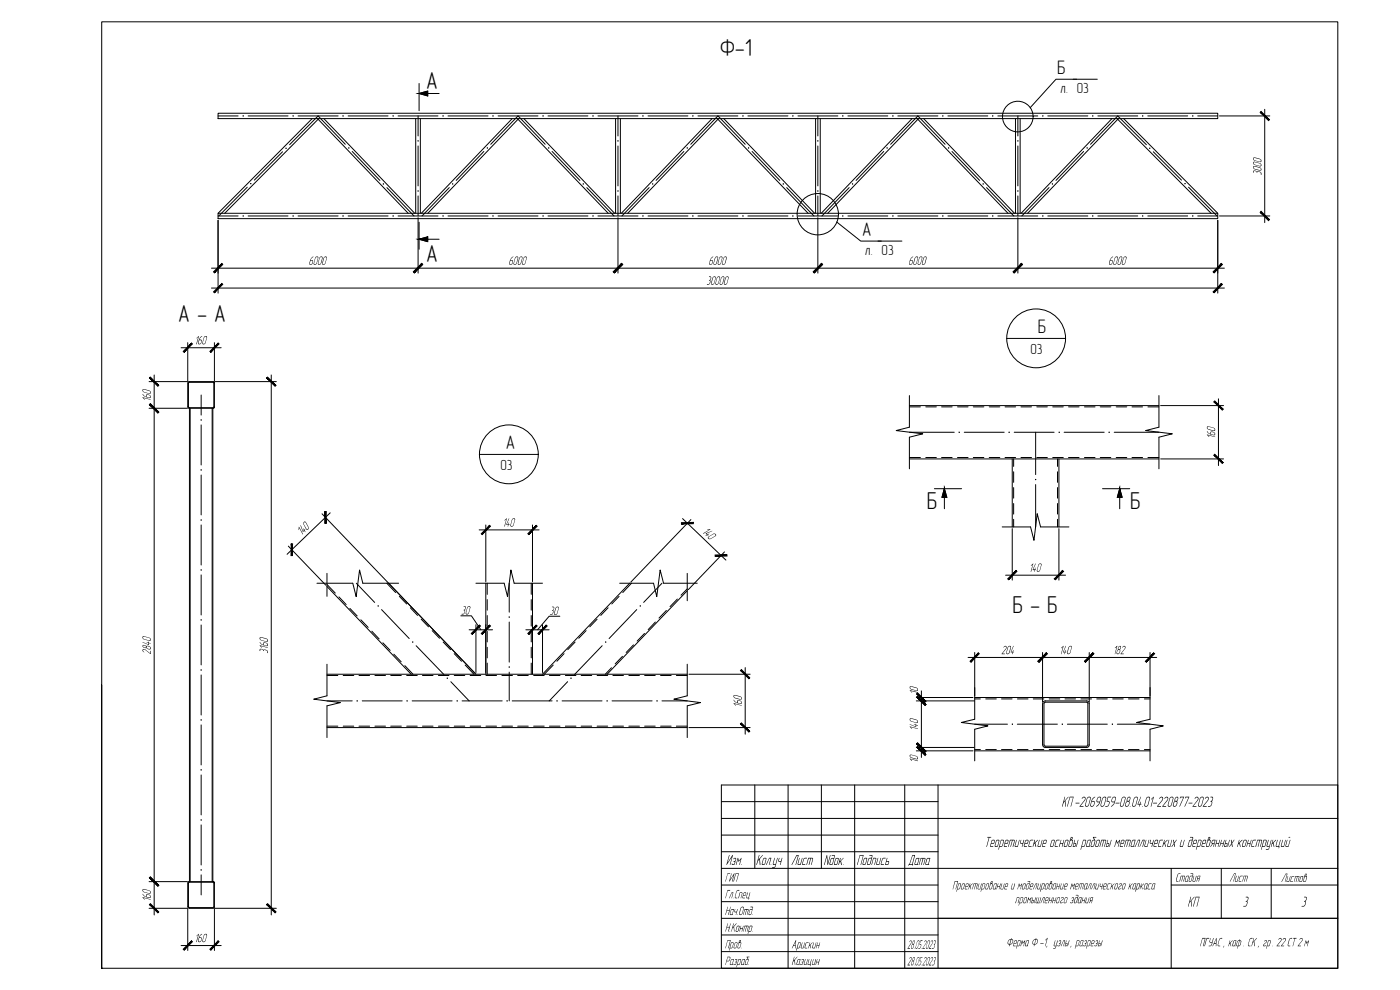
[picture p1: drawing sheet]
<svg xmlns="http://www.w3.org/2000/svg" width="420mm" height="297mm" viewBox="0 0 420 297" stroke-linecap="round" stroke-linejoin="round" font-family="sans-serif">
<!-- layer: 0 -->
<g fill="none" stroke="#000" stroke-width=".3">
<path d="M65.4 34h300.1v1.6h-300.1zM65.4 34.8h6.1M74.5 34.8h11.9M89.5 34.8h12M93.7 35.6l-28.3 28.4M95.3 35.6l27.2 28.4M95.7 35.6l-28.3 28.4M97.2 35.6l27.3 28.4M104.5 34.8h12M119.5 34.8h11.9M124.8 35.6v28.4M125.5 34.8v6"/>
<path d="M125.8 28.1l2.6-.8v1.5zM125.8 25v8.2M126.2 35.6v28.4M128.4 28.1h3.4M134.5 34.8h12M149.5 34.8h12M153.7 35.6l-27.3 28.4M155.3 35.6l27.2 28.4M155.7 35.6l-27.3 28.4M157.2 35.6l27.2 28.4M164.5 34.8h11.9M179.5 34.8h12"/>
<path d="M184.7 35.6v28.4M185.5 34.8v6M186.2 35.6v28.4M194.5 34.8h12M209.5 34.8h11.9M213.7 35.6l-27.2 28.4M215.3 35.6l27.2 28.4M215.4 34.8l-8.1 8.5M215.5 34.8l8.1 8.5M215.6 35.6l-27.2 28.4M217.2 35.6l27.3 28.4M224.5 34.8h12"/>
<path d="M239.5 34.8h12M244.8 35.6v28.4M245.4 34.8v6M246.2 35.6v28.4M254.5 34.8h11.9M269.5 34.8h12M273.7 35.6l-27.2 28.4M275.3 35.6l27.2 28.4M275.6 35.6l-27.2 28.4M277.2 35.6l27.3 28.4M284.5 34.8h12M299.5 34.8h11.9"/>
<path d="M304.8 35.6v28.4M305.5 34.8v6M306.2 35.6v28.4M314.5 34.8h12M322.1 23.8h1M329.5 34.8h12M333.7 35.6l-27.2 28.4M335.3 35.6l28.2 28.4M335.7 35.6l-27.3 28.4M337.2 35.6l28.3 28.4M344.5 34.8h11.9M359.5 34.8h6"/>
<path d="M74.2 56.2l-8.5 8.6M84.8 45.5l-8.5 8.5M103.6 43.3l-8.1-8.5-8.6 8.6M105.7 45.5l8.3 8.6M116.1 56.3l8.1 8.5M125.5 43.8v12M125.5 58.8v6M134.8 56.3l-8.1 8.5M145.2 45.5l-8.3 8.6M147.3 43.3l8.1-8.5 8.2 8.5M165.7 45.5l8.3 8.6M176.1 56.3l8.2 8.5"/>
<path d="M185.5 43.8v12M185.5 58.8v6M194.8 56.3l-8.2 8.5M205.2 45.5l-8.3 8.6M225.7 45.5l8.3 8.6M236.1 56.3l8.2 8.5M245.4 43.8v12M245.4 58.8v6M254.8 56.3l-8.1 8.5M265.2 45.5l-8.3 8.6M267.3 43.3l8.2-8.5 8.1 8.5M285.7 45.5l8.3 8.6"/>
<path d="M296.1 56.3l8.1 8.5M305.5 43.8v12M305.5 58.8v6M314.8 56.3l-8.1 8.5M325.2 45.5l-8.3 8.6M327.3 43.3l8.1-8.5 8.6 8.6M346.1 45.5l8.5 8.5M356.7 56.2l8.6 8.6M65.4 64h300.1v1.6h-300.1zM65.4 64.8h6.1M74.5 64.8h11.9M89.5 64.8h12"/>
<path d="M104.5 64.8h12M119.5 64.8h11.9M125.8 71.8l2.6-.7v1.4zM125.8 66.7v8.1M128.4 71.8h3.4M134.5 64.8h12M149.5 64.8h12M164.5 64.8h11.9M179.5 64.8h12M194.5 64.8h12M209.5 64.8h11.9M224.5 64.8h12"/>
<path d="M239.5 64.8h12M254.5 64.8h11.9M263.5 72.3h1M269.5 64.8h12M284.5 64.8h12M299.5 64.8h11.9M314.5 64.8h12M329.5 64.8h12M344.5 64.8h11.9M359.5 64.8h6M56.3 114.9v7.2M56.4 114.9l.4-.4h7.2l.4 .4"/>
<path d="M56.6 114.9v7.2M56.6 114.9l.2-.2h7.2l.2 .2M60.4 118.5v6M64.2 114.9v7.2M64.3 114.9v7.2M272.9 118.7v9.5l-4 1 8 1-4 1v9.5M347.8 118.7v9.5l-4 1 8 1-4 1v9.5M56.4 122.1l.4 .4h7.2l.4-.4M56.6 122.1l.2 .2h7.2l.2-.2M56.9 122.5v142M57.1 122.5v142M60.4 127.5v12"/>
<path d="M63.7 122.5v142M63.9 122.5v142M272.9 137.3h3.3M272.9 122.1h3.3M272.9 137.7h74.9M272.9 121.7h74.9M272.9 129.7h13.5M277.8 137.3h3.2M277.8 122.1h3.2M282.6 137.3h3.1M282.6 122.1h3.1M287.4 137.3h3.1"/>
<path d="M287.4 122.1h3.1M289.4 129.7h12M292.1 137.3h3.2M292.1 122.1h3.2M296.9 137.3h3.2M296.9 122.1h3.2M301.6 137.3h3.2M301.6 122.1h3.2M303.8 137.7v20.4M304.2 137.7v2.2M304.4 129.7h12M306.4 137.3h3.2"/>
<path d="M306.4 122.1h3.2M310.8 129.7v12.7M311.1 137.3h3.2M311.1 122.1h3.2M315.9 137.3h3.2M315.9 122.1h3.2M317.4 137.7v2.2M317.8 137.7v20.4M319.4 129.7h12M320.7 137.3h3.1M320.7 122.1h3.1M325.5 137.3h3.1"/>
<path d="M325.5 122.1h3.1M330.2 137.3h3.2M330.2 122.1h3.2M334.4 129.7h13.4M335 137.3h3.2M335 122.1h3.2M339.7 137.3h3.2M339.7 122.1h3.2M344.5 137.3h3.3M344.5 122.1h3.3M60.4 142.5v12M60.4 157.5v12"/>
<path d="M280.4 146.6h8.2M283.4 146.6l.7 2.6h-1.4zM283.4 149.2v3.4M300.8 158.1h8.5l1 4 1-8 1 4h8.5M304.2 141.5v3.2M304.2 146.3v3.2M304.2 151.1v3.1M304.2 155.8v2.3M310.8 145.4v12.7M317.4 141.5v3.2M317.4 146.3v3.2M317.4 151.1v3.1"/>
<path d="M317.4 155.8v2.3M330.9 146.6h8.1M336 146.6l.8 2.6h-1.5zM336 149.2v3.4M60.4 172.5v12M95.1 175h10.8l1 4 1-8 1 4h10.7M98.1 172v6.9M98.1 175.4l2.5 2.6M98.1 176l25.3 26.3M101.7 179.1l2.2 2.3M106.9 175l5.5 5.7M116.1 175l2.6 2.8"/>
<path d="M116.6 175l26.2 27.3M119.8 178.9l2.2 2.3M142.8 175h8.5l1 4 1-8 1 4h8.5M145.8 175v27.3M146.2 175v3.3M146.2 179.9v3.2M152.8 175v8.7M159.4 175v3.3M159.4 179.9v3.2M159.8 175v27.3M185.8 178.9l-2.2 2.3M186 175h10.1l1 4 1-8 1 4h10.2"/>
<path d="M189 175l-26.2 27.3M189.5 175l-2.6 2.8M198.7 175l-5.5 5.7M203.3 179.7l-2.2 2.3M206.2 172v8.2M206.2 176.7l-1.8 1.9M206.2 177.2l-24 25.1M60.4 187.5v12M98.1 199.3v9.5l-4 1 8.1 1-4.1 1v9.5M105 182.5l2.2 2.3M108.3 186l2.2 2.2M111.6 189.4l2.2 2.3"/>
<path d="M114.5 182.9l8.3 8.7M114.9 192.9l2.2 2.2M118.2 196.3l2.2 2.3M121.5 199.7l2.5 2.6M123.1 182.4l2.2 2.2M124.9 193.7l8.3 8.7M126.4 185.8l2.2 2.3M129.7 189.2l2.2 2.3M133 192.6l2.2 2.3M136.3 196.1l2.2 2.3M139.6 199.5l2.6 2.8M146.2 184.7v3.2"/>
<path d="M146.2 189.4v3.2M146.2 194.2v3.2M146.2 199v3.3M152.8 186.6v12.1M159.4 184.7v3.2M159.4 189.4v3.2M159.4 194.2v3.2M159.4 199v3.3M166 199.5l-2.6 2.8M169.3 196.1l-2.2 2.3M172.6 192.6l-2.2 2.3M175.9 189.2l-2.2 2.3"/>
<path d="M179.2 185.8l-2.2 2.3M180.7 193.7l-8.3 8.7M182.5 182.4l-2.2 2.2M186.8 196.9l-2.2 2.3M190.1 193.5l-2.2 2.3M191.1 182.9l-8.3 8.7M193.4 190.1l-2.2 2.2M196.7 186.6l-2.2 2.3M200 183.2l-2.2 2.2M206.2 199.3v9.5l-4 1 8 1-4 1v9.5M30.5 205.6v84.9v-284h371v284h-371M60.4 202.5v12"/>
<path d="M60.4 217.5v12M98.1 210.3h7.6M98.1 217.9h3.3M98.1 202.7h3.3M98.1 218.3h108.1M98.1 202.3h108.1M103 217.9h3.2M103 202.7h3.2M107.7 217.9h3.2M107.7 202.7h3.2M108.7 210.3h12M112.5 217.9h3.2"/>
<path d="M112.5 202.7h3.2M117.3 217.9h3.1M117.3 202.7h3.1M122 217.9h3.2M122 202.7h3.2M123.7 210.3h12M126.8 217.9h3.2M126.8 202.7h3.2M131.6 217.9h3.1M131.6 202.7h3.1M135.3 204.5l5.5 5.8M136.3 217.9h3.2"/>
<path d="M136.3 202.7h3.2M138.7 210.3h12M141.1 217.9h3.2M141.1 202.7h3.2M145.8 217.9h3.2M145.8 202.7h3.2M150.6 217.9h3.2M150.6 202.7h3.2M152.8 201.7v8.6M153.7 210.3h12M155.4 217.9h3.1M155.4 202.7h3.1"/>
<path d="M160.1 217.9h3.2M160.1 202.7h3.2M164.9 217.9h3.2M164.9 202.7h3.2M168.7 210.3h12M169.7 217.9h3.1M169.7 202.7h3.1M170.3 204.5l-5.5 5.8M174.4 217.9h3.2M174.4 202.7h3.2M179.2 217.9h3.2M179.2 202.7h3.2"/>
<path d="M183.5 200.3l-1.8 2M183.7 210.3h12M183.9 217.9h3.2M183.9 202.7h3.2M188.7 217.9h3.2M188.7 202.7h3.2M193.5 217.9h3.1M193.5 202.7h3.1M198.2 217.9h3.2M198.2 202.7h3.2M198.7 210.3h7.5M203 217.9h3.2"/>
<path d="M203 202.7h3.2M292.5 206.3v9.5l-4 1 8 1-4 1v9.5M292.5 209.7h1.7M292.5 209.3h52.6M292.5 217.3h9.8M295.8 209.7h3.2M300.6 209.7h3.1M305.3 217.3h12M305.4 209.7h3.1M310.1 209.7h3.2M312.9 211.1v12.4M313.3 211.1v12.4l.2 .3 12.6 .1"/>
<path d="M314.9 209.7h3.2M319.6 209.7h3.2M320.3 217.3h12M324.4 209.7h3.2M326.1 210.7h-12.4l-.4 .4M326.1 210.3h-12.4a.78 .78 0 0 0-.8 .8M326.1 210.3a.78 .78 0 0 1 .8 .8M326.1 210.7l.4 .4M326.5 211.1v12.4M326.9 211.1v12.4a.78 .78 0 0 1-.8 .8M329.1 209.7h3.2M333.9 209.7h3.2"/>
<path d="M335.3 217.3h9.8M338.7 209.7h3.1M343.5 209.7h1.6M345.1 206.3v9.5l-4 1 8 1-4 1v9.5M60.4 232.5v12M216.5 235.5h185v55h-185zM226.5 235.5v25M236.5 235.5v55M246.5 235.5v25M256.5 235.5v55M271.5 235.5v55M281.5 235.5v55"/>
<path d="M292.5 224.9h1.7M292.5 225.3h52.6M295.8 224.9h3.2M300.6 224.9h3.1M305.4 224.9h3.1M310.1 224.9h3.2M312.9 223.5a.78 .78 0 0 0 .8 .8h12.4M314.9 224.9h3.2M319.6 224.9h3.2M324.4 224.9h3.2M326.5 223.5l-.4 .4M329.1 224.9h3.2"/>
<path d="M333.9 224.9h3.2M338.7 224.9h3.1M343.5 224.9h1.6M60.4 247.5v12M216.5 245.6h185M216.5 250.6h65M216.5 255.6h65M216.5 240.5h65M56.3 264.9v7.2M56.4 272.1l.4 .4h7.2l.4-.4M56.6 264.9v7.2M56.6 272.1l.2 .2"/>
<path d="M56.8 272.3h7.2M56.8 264.5h7.2M56.8 264.5l-.4 .4M60.4 262.5v6M64 264.5l.4 .4M64.2 264.9l-.2-.2h-7.2l-.2 .2M64.2 272.1l-.2 .2M64.2 264.9v7.2M64.3 264.9v7.2M216.5 270.5h65M216.5 275.5h185M216.5 265.5h65"/>
<path d="M216.5 260.5h185M351.5 265.5h50M351.5 260.5v30M366.5 260.5v15M381.5 260.5v15M216.5 280.5h65M216.5 285.5h65"/>
<circle cx="311" cy="101.5" r="8.8"/>
<circle cx="152.7" cy="136.3" r="8.8"/>
</g>
<g fill="#000" stroke="#000" stroke-width=".3">
<path d="M72.9 34.8h.2zM102.9 34.8h.1zM147.9 34.8h.1zM192.9 34.8h.1zM207.9 34.8h.1zM222.9 34.8h.2zM252.9 34.8h.1zM282.9 34.8h.1zM297.9 34.8h.1zM85.8 44.5h.1zM125.4 57.3h.2zM135.8 55.2h.1z"/>
<path d="M146.3 44.3v.2zM164.7 44.3v.2zM175 55.1v.2zM185.4 57.3h.1zM266.2 44.3v.2zM284.7 44.3v.2zM295 55.2h.1zM305.4 57.3h.2zM72.9 64.8h.2zM102.9 64.8h.1zM117.9 64.8h.2zM162.9 64.8h.2z"/>
<path d="M177.9 64.8h.2zM207.9 64.8h.1zM237.9 64.8h.1zM252.9 64.8h.1zM267.9 64.8h.2zM282.9 64.8h.1zM297.9 64.8h.1zM312.9 64.8h.2zM342.9 64.8h.1zM302.8 129.7h.1zM332.8 129.7h.2zM60.4 155.9v.2z"/>
<path d="M60.3 141h.2zM60.3 186h.2zM123.8 192.6h.2zM181.7 192.6h.2zM60.3 216h.2zM122.1 210.3h.2zM137.1 210.3h.2zM152.2 210.2v.2zM333.8 217.3h.1zM60.3 246h.2z"/>
<path d="M125.8 28.1h2.6v-.8zM125.8 28.1h2.6v.7z"/>
<path d="M378.2 33.7l2.5 2.5 .3-.3zM378.2 33.7l.3-.3 2.5 2.5z"/>
<path d="M66.6 79.1l-2.3 2.8 2.5-2.5zM66.6 79.1l-2.3 2.8-.2-.3z"/>
<path d="M126.6 79.1l-2.3 2.8 2.5-2.5zM126.6 79.1l-2.3 2.8-.2-.3z"/>
<path d="M125.8 71.8h2.6v-.7zM125.8 71.8h2.6v.7z"/>
<path d="M186.6 79.1l-2.2 2.8 2.5-2.5zM186.6 79.1l-2.2 2.8-.3-.3z"/>
<path d="M246.6 79.1l-2.3 2.8 2.5-2.5zM246.6 79.1l-2.3 2.8-.2-.3z"/>
<path d="M306.6 79.1l-2.3 2.8 2.5-2.5zM306.6 79.1l-2.3 2.8-.2-.3z"/>
<path d="M378.5 63.4l-.3 .3 2.8 2.2zM378.2 63.7l2.8 2.2-.3 .3z"/>
<path d="M66.6 85.1l-2.3 2.7 2.5-2.5zM66.6 85.1l-2.3 2.7-.2-.2z"/>
<path d="M124.1 81.6l.2 .3 2.3-2.8zM126.6 79.1l.2 .3-2.5 2.5z"/>
<path d="M184.1 81.6l.3 .3 2.2-2.8zM186.6 79.1l.3 .3-2.5 2.5z"/>
<path d="M244.1 81.6l.2 .3 2.3-2.8zM246.6 79.1l.2 .3-2.5 2.5z"/>
<path d="M304.1 81.6l.2 .3 2.3-2.8zM306.6 79.1l.2 .3-2.5 2.5z"/>
<path d="M364.1 87.6l.3 .2 2.2-2.7zM366.6 85.1l.3 .2-2.5 2.5z"/>
<path d="M364.1 81.6l.3 .3 2.2-2.8zM366.6 79.1l.3 .3-2.5 2.5z"/>
<path d="M44.9 113.4l2.5 2.5 .2-.3zM44.9 113.4l.2-.3 2.5 2.5z"/>
<path d="M57.5 102.9l-2.3 2.8 2.5-2.5zM55 105.4l2.5-2.5-2.3 2.8z"/>
<path d="M63 105.4l.2 .3 2.3-2.8zM65.5 102.9l.2 .3-2.5 2.5z"/>
<path d="M80 113.4l2.5 2.5 .3-.3zM80 113.4l.3-.3 2.5 2.5z"/>
<path d="M45.1 121.1l-.2 .3 2.7 2.2zM44.9 121.4l2.7 2.2-.2 .3z"/>
<path d="M44.9 121.4l2.5 2.5 .2-.3zM44.9 121.4l.2-.3 2.5 2.5z"/>
<path d="M364.3 136.6l2.8 2.2-2.5-2.5zM364.3 136.6l2.8 2.2-.3 .3z"/>
<path d="M364.3 120.6l2.5 2.4 .3-.2zM364.3 120.6l.3-.3 2.5 2.5z"/>
<path d="M97.5 153.5v3.5h.3zM97.5 153.5h.4l-.1 3.5z"/>
<path d="M146.9 157.6l-2.2 2.8 2.5-2.5zM146.9 157.6l-2.2 2.8-.3-.3z"/>
<path d="M204.5 157.2l3.6-.1v-.4zM204.5 156.8l3.6-.1-3.6 .5z"/>
<path d="M283.4 146.6v2.6h-.7zM283.4 146.6v2.6h.7z"/>
<path d="M336 146.6v2.6h-.7zM336 146.6v2.6h.8z"/>
<path d="M87.4 163.2l.3 3.5 .1-3.5zM87.4 163.2l.3 3.5h-.4z"/>
<path d="M160.9 157.6l-2.5 2.5 .3 .3zM160.9 157.6l.3 .3-2.5 2.5z"/>
<path d="M214.6 166.5v.4l3.5-.5zM214.6 166.9l3.5-.5 .1 .4z"/>
<path d="M304.9 171.2l-2.2 2.7 2.5-2.5zM302.4 173.7l2.5-2.5-2.2 2.7z"/>
<path d="M316.4 173.7l.3 .2 2.2-2.7zM318.9 171.2l.3 .2-2.5 2.5z"/>
<path d="M143.9 187.6l-2.2 2.7 2.5-2.5zM143.9 187.6l-2.2 2.7-.3-.2z"/>
<path d="M146.9 187.6l-2.5 2.5 .3 .2zM146.9 187.6l.3 .2-2.5 2.5z"/>
<path d="M160.9 187.6l-2.2 2.7 2.5-2.5zM160.9 187.6l-2.2 2.7-.3-.2z"/>
<path d="M161.4 190.1l.3 .2 2.2-2.7zM163.9 187.6l.3 .2-2.5 2.5z"/>
<path d="M293.6 195.9l-2.2 2.8 2.5-2.5zM293.6 195.9l-2.2 2.8-.3-.3z"/>
<path d="M311.5 198.4l.3 .3 2.2-2.8zM314 195.9l.3 .3-2.5 2.5z"/>
<path d="M314 195.9l-2.2 2.8 2.5-2.5zM311.5 198.4l2.5-2.5-2.2 2.8z"/>
<path d="M325.5 198.4l.3 .3 2.2-2.8zM328 195.9l.3 .3-2.5 2.5z"/>
<path d="M328 195.9l-2.2 2.8 2.5-2.5zM328 195.9l-2.2 2.8-.3-.3z"/>
<path d="M343.7 198.4l.3 .3 2.2-2.8zM346.2 195.9l.3 .3-2.5 2.5z"/>
<path d="M222.5 216.9l-.3 .3 2.8 2.2zM222.2 217.2l2.8 2.2-.3 .3z"/>
<path d="M222.2 201.2l2.5 2.5 .3-.3zM222.5 200.9l2.5 2.5-2.8-2.2z"/>
<path d="M275.4 208.9l-.3 .3 2.8 2.2zM275.1 209.2l2.8 2.2-.3 .3z"/>
<path d="M275.1 209.2l2.5 2.5 .3-.3zM275.1 209.2l.3-.3 2.5 2.5z"/>
<path d="M275.1 208.2l2.5 2.5 .3-.3zM275.4 207.9l2.5 2.5-2.8-2.2z"/>
<path d="M275.4 223.9l-.3 .3 2.8 2.2zM275.1 224.2l2.8 2.2-.3 .3z"/>
<path d="M275.4 222.9l-.3 .3 2.8 2.2zM275.1 223.2l2.8 2.2-.3 .3z"/>
<path d="M275.1 223.2l2.5 2.5 .3-.3zM275.1 223.2l.3-.3 2.5 2.5z"/>
<path d="M45.1 271.1l-.2 .3 2.7 2.2zM44.9 271.4l2.7 2.2-.2 .3z"/>
<path d="M45.1 263.1l-.2 .3 2.7 2.2zM44.9 263.4l2.7 2.2-.2 .3z"/>
<path d="M44.9 263.4l2.5 2.5 .2-.3zM44.9 263.4l.2-.3 2.5 2.5z"/>
<path d="M80 271.4l2.8 2.2-2.5-2.5zM80 271.4l2.8 2.2-.3 .3z"/>
<path d="M57.5 282.3l-2.3 2.8 2.5-2.5zM55 284.8l2.5-2.5-2.3 2.8z"/>
<path d="M63 284.8l.2 .3 2.3-2.8zM65.5 282.3l.2 .3-2.5 2.5z"/>
<circle cx="88" cy="34.8" r=".07"/>
<circle cx="118" cy="34.8" r=".07"/>
<circle cx="133" cy="34.8" r=".07"/>
<circle cx="163" cy="34.8" r=".07"/>
<circle cx="178" cy="34.8" r=".07"/>
<circle cx="238" cy="34.8" r=".07"/>
<circle cx="268" cy="34.8" r=".07"/>
<circle cx="313" cy="34.8" r=".07"/>
<circle cx="328" cy="34.8" r=".07"/>
<circle cx="343" cy="34.8" r=".07"/>
<circle cx="358" cy="34.8" r=".07"/>
<circle cx="75.3" cy="55.1" r=".07"/>
<circle cx="104.7" cy="44.4" r=".07"/>
<circle cx="115.1" cy="55.2" r=".07"/>
<circle cx="125.5" cy="42.3" r=".07"/>
<circle cx="185.5" cy="42.3" r=".07"/>
<circle cx="195.9" cy="55.2" r=".07"/>
<circle cx="206.3" cy="44.4" r=".07"/>
<circle cx="224.7" cy="44.4" r=".07"/>
<circle cx="235.1" cy="55.2" r=".07"/>
<circle cx="245.5" cy="57.3" r=".07"/>
<circle cx="245.5" cy="42.3" r=".07"/>
<circle cx="255.9" cy="55.2" r=".07"/>
<circle cx="315.9" cy="55.2" r=".07"/>
<circle cx="326.3" cy="44.4" r=".07"/>
<circle cx="345.1" cy="44.5" r=".07"/>
<circle cx="355.7" cy="55.1" r=".07"/>
<circle cx="88" cy="64.8" r=".07"/>
<circle cx="133" cy="64.8" r=".07"/>
<circle cx="148" cy="64.8" r=".07"/>
<circle cx="193" cy="64.8" r=".07"/>
<circle cx="223" cy="64.8" r=".07"/>
<circle cx="328" cy="64.8" r=".07"/>
<circle cx="358" cy="64.8" r=".07"/>
<circle cx="60.4" cy="126" r=".07"/>
<circle cx="287.9" cy="129.7" r=".07"/>
<circle cx="317.9" cy="129.7" r=".07"/>
<circle cx="310.8" cy="143.9" r=".07"/>
<circle cx="60.4" cy="171" r=".07"/>
<circle cx="113.5" cy="181.8" r=".07"/>
<circle cx="152.8" cy="185.1" r=".07"/>
<circle cx="192.2" cy="181.8" r=".07"/>
<circle cx="60.4" cy="201" r=".07"/>
<circle cx="107.2" cy="210.3" r=".07"/>
<circle cx="134.2" cy="203.5" r=".07"/>
<circle cx="152.8" cy="200.1" r=".07"/>
<circle cx="167.2" cy="210.3" r=".07"/>
<circle cx="171.4" cy="203.5" r=".07"/>
<circle cx="182.2" cy="210.3" r=".07"/>
<circle cx="197.2" cy="210.3" r=".07"/>
<circle cx="303.8" cy="217.3" r=".07"/>
<circle cx="318.8" cy="217.3" r=".07"/>
<circle cx="60.4" cy="231" r=".07"/>
<circle cx="60.4" cy="261" r=".07"/>
</g>
<g fill="#fff" stroke="#fff" stroke-width=".3">
<path d="M216.1 11.5l12.4 5.5h-12.4zM216.1 11.5l12.4 5.5v-5.5z"/>
<path d="M127.6 21.3l3.5 5.6h-3.5zM127.6 21.3l3.5 5.6v-5.6z"/>
<path d="M127.6 73.4l3.5 5.6h-3.5zM127.6 73.4l3.5 5.6v-5.6z"/>
<path d="M53.5 91.3l15 5.6h-15zM53.5 91.3l15 5.6v-5.6z"/>
<path d="M277.9 147.4l3.1 5.6h-3.1zM277.9 147.4l3.1 5.6v-5.6z"/>
<path d="M338.9 147.4l3.1 5.6h-3.1zM338.9 147.4l3.1 5.6v-5.6z"/>
<path d="M304 178.5l14.1 5.6h-14.1zM304 178.5l14.1 5.6v-5.6z"/>
</g>
<!-- layer: AS_INS_ON -->
<g fill="none" stroke="#000" stroke-width=".3">
<path d="M329.3 23.8h-12.4l-7.7 8.5M251.1 66.6l7.2 5.7h12.4M302.1 101.5h17.6M143.8 136.3h17.7"/>
<circle cx="305.5" cy="35" r="4.6"/>
<circle cx="245.4" cy="64.3" r="6.2"/>
</g>
<!-- layer: AS_DIM_ON -->
<path d="M211.8 82.6l7.3 3.2h-7.3zM211.8 82.6l7.3 3.2v-3.2z" fill="#fff" stroke="#fff" stroke-width=".3"/>
<g fill="none" stroke="#000" stroke-width=".3">
<path d="M366 34.8h15.1M379.6 32.8v34M65.4 66.1v21.9M125.5 65.3v16.6M185.5 65.3v16.6M245.4 65.3v16.6M305.5 65.3v16.6M365.5 66.1v21.9M366 64.8h15.1M63.5 80.5h304M63.5 86.4h304M44.7 114.5h11.6"/>
<path d="M46.3 112.5v162M54.4 104.3h12M56.3 102.8v11.6M64.3 102.8v11.6M64.5 114.5h18.4M81.4 112.5v162M365.7 119.7v20M44.7 122.5h11.6M348.3 137.7h18.9M348.3 121.7h18.9M96.6 154.2l45.9 47.7M99.1 153.9l-13 12.4"/>
<path d="M143.8 159h18M145.8 157.5v17M159.8 157.5v17M204.9 155.6l12.9 12.4M207.3 155.9l-18 18.8M303.8 158.6v15.5M317.8 158.6v15.5M86.5 163.9l11.3 11.7M217.4 165.6l-10.8 11.3M301.8 172.6h18M138.3 184.8h3.2l2.8 4.2M140.8 189h7"/>
<path d="M142.8 187.4v14.4M145.8 187.4v14.4M157.8 189h7M159.8 187.4v14.4M162.8 187.4v14.4M168 184.9h-3.2l-3.5 4.1M290.5 197.3h56.6M292.5 195.8v13M312.9 195.8v14.8M326.9 195.8v14.8M345.1 195.8v13M206.8 218.3h18.3"/>
<path d="M206.8 202.3h18.3M223.6 200.3v20M275 210.3h17.5M275 209.3h17M276.5 207.3v20M275 225.3h17M275 224.3h17.3M44.7 272.5h11.6M44.7 264.5h11.6M56.3 272.6v12.6M64.3 272.6v12.6M64.5 272.5h18.4"/>
<path d="M54.4 283.7h12"/>
</g>
<g font-size="7.3">
<text x="216" y="16.7">Ф-1</text>
<text x="127.9" y="26.6">А</text>
<text x="127.9" y="78.7">А</text>
<text x="53.5" y="96.6">А - А</text>
<text x="278.2" y="152.7">Б</text>
<text x="339.2" y="152.7">Б</text>
<text x="303.9" y="183.8">Б - Б</text>
</g>
<g font-size="5.9">
<text x="317.3" y="22.3">Б</text>
<text x="258.7" y="70.9">А</text>
<text x="311.4" y="100">Б</text>
<text x="151.8" y="134.8">А</text>
</g>
<g font-size="4.8">
<text x="318.5" y="242">КП-2069059-08.04.01-220877-2023</text>
<text x="295.3" y="254.1">Теоретические основы работы металлических и деревянных конструкций</text>
<text x="217.8" y="259.5">Изм.</text>
<text x="226.8" y="259.5">Кол.уч</text>
<text x="237.4" y="259.5">Лист</text>
<text x="247.1" y="259.5">Nдок.</text>
<text x="257" y="259.5">Подпись</text>
<text x="272.5" y="259.5">Дата</text>
<text x="356.3" y="272">КП</text>
<text x="372.9" y="272">3</text>
<text x="390.4" y="272">3</text>
</g>
<g font-size="4.4">
<text x="318.1" y="28">л. 03</text>
<text x="259.5" y="76.6">л. 03</text>
<text x="309.3" y="106.2">03</text>
<text x="150.2" y="141">03</text>
</g>
<g font-size="4">
<text x="378.6" y="52.6" transform="rotate(-90 378.6 52.6)">3000</text>
<text x="92.5" y="79.4">6000</text>
<text x="152.6" y="79.4">6000</text>
<text x="212.6" y="79.4">6000</text>
<text x="272.5" y="79.4">6000</text>
<text x="332.6" y="79.4">6000</text>
<text x="212" y="85.5">30000</text>
<text x="58.3" y="103.3">160</text>
<text x="45.3" y="120.6" transform="rotate(-90 45.3 120.6)">160</text>
<text x="364.7" y="131.7" transform="rotate(-90 364.7 131.7)">160</text>
<text x="90.5" y="160.8" transform="rotate(-44 90.5 160.8)">140</text>
<text x="150.7" y="158">140</text>
<text x="210.6" y="159.7" transform="rotate(44 210.6 159.7)">140</text>
<text x="308.7" y="171.6">140</text>
<text x="138.3" y="184.4">30</text>
<text x="164.9" y="184.5">30</text>
<text x="45.3" y="196.4" transform="rotate(-90 45.3 196.4)">2840</text>
<text x="80.4" y="196.1" transform="rotate(-90 80.4 196.1)">3160</text>
<text x="300.4" y="196.3">204</text>
<text x="317.8" y="196.3">140</text>
<text x="334" y="196.3">182</text>
<text x="275.5" y="208.4" transform="rotate(-90 275.5 208.4)">10</text>
<text x="222.6" y="212.3" transform="rotate(-90 222.6 212.3)">160</text>
<text x="275.5" y="219.4" transform="rotate(-90 275.5 219.4)">140</text>
<text x="275.5" y="229" transform="rotate(-90 275.5 229)">10</text>
<text x="217.5" y="264.5">ГИП</text>
<text x="217.5" y="269.5">Гл.Спец</text>
<text x="285.8" y="266.9">Проектирование и моделирование металлического каркаса</text>
<text x="352.6" y="264.5">Стадия</text>
<text x="368.9" y="264.5">Лист</text>
<text x="384.4" y="264.6">Листов</text>
<text x="45.3" y="270.6" transform="rotate(-90 45.3 270.6)">160</text>
<text x="217.5" y="274.6">Нач.Отд.</text>
<text x="304.5" y="271">промышленного здания</text>
<text x="217.5" y="279.6">Н.Контр.</text>
<text x="58.3" y="282.7">160</text>
<text x="217.5" y="284.6">Пров.</text>
<text x="237.5" y="284.6">Арискин</text>
<text x="272.2" y="284.7">28.05.2023</text>
<text x="302" y="283.9">Ферма Ф-1, узлы, разрезы</text>
<text x="360" y="283.9">ПГУАС, каф. СК, гр. 22СТ2м</text>
<text x="217.5" y="289.5">Разраб.</text>
<text x="237.5" y="289.5">Казицин</text>
<text x="272.2" y="289.7">28.05.2023</text>
</g>
</svg>
